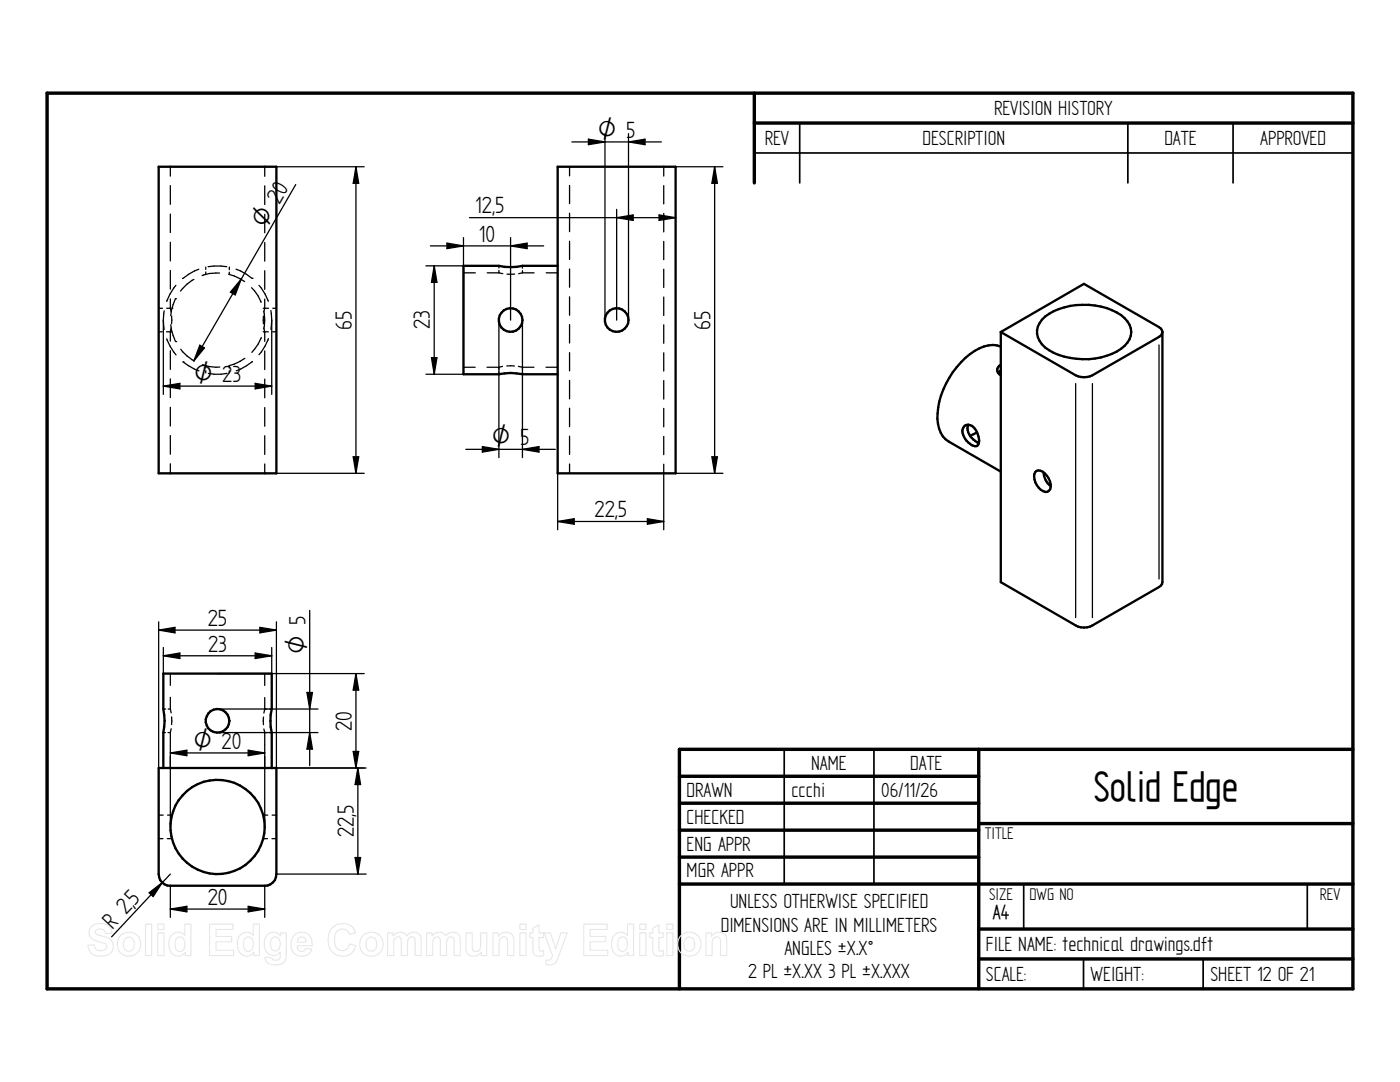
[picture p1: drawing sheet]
<svg xmlns="http://www.w3.org/2000/svg" width="279mm" height="216mm" viewBox="0 0 279 216" stroke-linecap="round" stroke-linejoin="round" font-family="sans-serif">
<g fill="none" stroke="#000" stroke-width=".68">
<path d="M9.4 18.6h260.6v178.7h-260.6zM150.5 18.6v17.9M150.5 24.6h119.5M135.6 154.9h59.7M195.3 149.5v47.8M270 149.5h-134.4v47.8M135.6 160.3h59.7M135.6 165.7h59.7M135.6 171h59.7M135.6 176.4h134.4M195.3 164.3h74.7M195.3 185.4h74.7"/>
<path d="M195.3 191.3h74.7"/>
</g>
<path d="M150.5 30.5h119.5M159.6 24.6v11.9M225.1 24.6v11.9M246.1 24.6v11.9M156.5 149.5v26.9M174.4 149.5v26.9M204.3 176.5v8.9M260.9 176.5v8.9M216.2 191.3v6M240.1 191.3v6" fill="none" stroke="#000" stroke-width=".34"/>
<g fill="none" stroke="#000" stroke-width=".47">
<path d="M31.7 33.3h23.5v61.1h-23.5zM111.3 33.3h23.5v61.1h-23.5zM111.3 53h-7a11 11 0 0 1-4.7 0h-7.1v21.7h7.1a11 11 0 0 1 4.7 0h7M199.7 66.3l16.6-9.7 15 8.7 .4 .3 .3 .7M199.7 66.3l15 8.6a3.9 3.9 0 0 0 3.3 0l13.3-7.7 .4-.3 .3-.6M199.7 66.3v49.9l15 8.6a3.5 3.5 0 0 0 3.3 0l13.3-7.7 .6-.6 .1-50.2M199.7 69.2a5.7 5.7 0 0 0-5.2 .8 16.9 16.9 0 0 0-7.4 13.6 5.3 5.3 0 0 0 2.2 4.5l10.4 6M199.7 73.9l-.5 .5M199.7 72.8a1.14 1.14 0 0 0-.7 1 1.14 1.14 0 0 0 .7 1.1M207.9 63.8a11.9 11.9 0 0 1 9.4-3 11.5 11.5 0 0 1 7.2 2.7 3.5 3.5 0 0 1 0 5.5 13.3 13.3 0 0 1-12.1 2.2 8 8 0 0 1-4.9-3.2 3.4 3.4 0 0 1 .4-4.2zM192.4 85.1a1.57 1.57 0 0 1 2.4 .8 3.1 3.1 0 0 1 .4 2.9 .9 .9 0 0 1-1.3 0 3.1 3.1 0 0 1-1.7-3.5zM193.2 84.8a3.2 3.2 0 0 0 2.1 3.6"/>
<path d="M195 86.3l-1.4 .7M206.6 94.2a1.01 1.01 0 0 1 1.5-.1 3.4 3.4 0 0 1 1.5 3.5 .93 .93 0 0 1-1.4 .4 3.1 3.1 0 0 1-1.6-3.8zM208.2 94.3a3.6 3.6 0 0 0 1.5 2.6M31.7 153.2h23.5v21.2a2.31 2.31 0 0 1-2.4 2.3h-18.8a2.31 2.31 0 0 1-2.3-2.3zM32.6 153.2v-7a11 11 0 0 0 0-4.7v-7.1h21.6v7.1a11 11 0 0 0 0 4.7v7"/>
<circle cx="101.9" cy="63.9" r="2.36"/>
<circle cx="123.1" cy="63.9" r="2.36"/>
<circle cx="43.4" cy="143.8" r="2.36"/>
<circle cx="43.4" cy="165" r="9.4"/>
</g>
<g fill="none" stroke="#000" stroke-width=".25">
<path d="M34 33.3v1.8M34 37v3.8M52.8 33.3v1.9M52.8 37.1v3.7M55.2 33.3h17.5M59 36.8l-10.9 18.9M71 33.3l.6 3.3h-1.1zM71 33.3v61.1M113.7 33.3v1.8M113.7 37v3.6M114.1 28.3h17.9M117.4 27.8l3.3 .5-3.3 .6z"/>
<path d="M120.7 26.7v37.2M125.4 26.7v37.2M125.4 28.3l3.3-.5v1.1zM132.5 33.3v1.8M132.5 37v3.7M134.8 33.3h9.5M142.6 33.3l.6 3.3h-1.1zM142.6 33.3v61.1M34 59.6v1.9l.2 .7M34 42.7v3.7M34 48.3v3.8M34 54v3.7"/>
<path d="M35 59.6h.1M35 59.6l-.8 2.4-.1 1M35.1 56.9a10.6 10.6 0 0 0-1.8 3.3M38.7 55.8a8.3 8.3 0 0 0-2.7 2.3M39.7 53.7l-2.1 1-1.2 .9M41.1 53.3v.5M41.1 54.3v.4M41.5 53.2l1.2-.1 2.6 .1M43.8 54.5a7.5 7.5 0 0 0-3.5 .5M45.6 54.7l1.2 .4 2 1.1M45.8 53.3v.5M45.8 54.3v.4"/>
<path d="M47.1 53.7l2.1 1 1.1 .8M48.1 55.7l-9.4 16.3M48.1 55.7l-1.2 3.1-.9-.5zM50.2 57.4a7.5 7.5 0 0 1 1.9 2.9M50.3 55.5h.1M51.7 56.9a10.2 10.2 0 0 1 1.9 3.2M52.8 59.7v1.8l-.1 .7M52.8 42.8v3.6M52.8 48.4v3.7M52.8 54v3.7M85 53h7.5M85.9 49.1h22.6"/>
<path d="M86.7 53l.5 3.3h-1.1zM86.7 53v21.7M89.2 48.5l3.3 .6-3.3 .5zM92.5 54.4h2.4M92.5 47.4v16.5M93.7 43.4h41.1M97.2 54.4h2.4M99.6 54.4l.7 .2M99.6 53v.5M99.6 54v.4M101.2 54.7h1.5M101.9 47.4v16.5"/>
<path d="M101.9 49.1l3.3-.6v1.1zM104.3 54.4l-.8 .2M104.3 54.4h2.3M104.3 53v.5M104.3 54v.4M109 54.4h2.3M113.7 42.5v3.7M113.7 48.1v3.7M113.7 53.7v3.6M113.7 59.2v3.7M123.1 41.8v22.1M123.1 43.4l3.3-.5v1.1z"/>
<path d="M131.5 42.9l3.3 .5-3.3 .6zM132.5 42.6v3.7M132.5 48.2v3.6M132.5 53.7v3.7M132.5 59.3v3.6M31.7 61.5h.7M31.7 66.2h.7M32.6 63.9l.2 1.8M32.6 63.9v14.8M32.6 77l3.3-.5v1.1zM32.6 77h21.6M32.8 62l-.2 1.9"/>
<path d="M33.2 66.2h.9M33.3 67.6a11 11 0 0 0 1.8 3.2M33.3 61.5h.8M34 70v3.7M34 75.6v3.7M34.1 64.8l.1 .9 .8 2.4M34.2 65.4l-.2 .8v1.9M34.2 66.2h.1M34.2 63.1v1.5M34.3 61.5h.1M35.1 68.2h.1M36.1 69.7a8.5 8.5 0 0 0 2.6 2.3"/>
<path d="M36.5 72.2h.1M36.5 72.2l2.3 1.5 .9 .3M39.9 68.9l.9 .5-2.1 2.6zM40.4 72.8a8.1 8.1 0 0 0 3.5 .4M41.1 73v.4M41.1 74v.4M41.6 74.5l1.1 .2 2.6-.2M45.8 73v.4M45.8 74v.4M48.9 71.5l-2.1 1.1-1.1 .4M50.4 72.1l-1.2 .9-2 1M50.9 76.5l3.3 .5-3.3 .6z"/>
<path d="M52.2 67.4a8.7 8.7 0 0 1-2 2.9M52.5 66.2h.1M52.5 61.5h.1M52.6 63.1v1.5M52.6 62.1a7.4 7.4 0 0 1 0 3.5M52.7 65.4l.1 .8v1.9M52.7 66.2h.9M52.7 61.5h.9M52.8 70v3.7M52.8 75.6v3.8M53.6 67.6a9.7 9.7 0 0 1-1.9 3.2M54.1 62l.1 1.9"/>
<path d="M54.2 63.9l-.1 1.8M54.2 63.9v14.8M54.4 66.2h.8M54.4 61.5h.8M85 74.7h7.5M86.1 71.4h1.1l-.5 3.3zM92.5 73.3h2.3M99.6 63.9v27.4M100.3 73.1l-.7 .2h-2.4M101.1 73h1.6M103.5 73.1l.8 .2h2.3M104.3 63.9v27.4"/>
<path d="M109 73.3h2.3M113.7 64.8v3.7M113.7 70.4v3.6M113.7 75.9v3.7M132.5 64.8v3.7M132.5 70.4v3.6M132.5 75.9v3.7M214.7 76.5v46.7M218 76.5v46.7M231.3 68.8v46.7M34 81.3v3.7M34 86.9v3.7"/>
<path d="M34 92.5v1.9M52.8 81.3v3.7M52.8 87v3.7M52.8 92.6v1.8M55.2 94.4h17.5M70.5 91.1h1.1l-.6 3.3zM93 89.7h17.8M96.3 89.1l3.3 .6-3.3 .5zM104.3 89.7l3.3-.6v1.1zM111.3 94.4v11.3M113.7 81.4v3.7M113.7 87v3.7"/>
<path d="M113.7 92.6v1.8M132.5 81.5v3.7M132.5 87.1v3.6M132.5 92.6v13.1M134.8 94.4h9.5M142.1 91.1h1.1l-.6 3.3zM111.3 104.1l3.3-.6v1.1zM111.3 104.1h21.2M129.2 103.5l3.3 .6-3.3 .5zM31.7 124.1v29.1M31.7 125.7l3.2-.5v1.1zM31.7 125.7h23.5"/>
<path d="M32.6 129.2v5.2M32.6 130.9l3.3-.6v1.1zM32.6 130.9h21.6M34 134.4v2.3M34 139.1v2.4M43.4 134.4h29.3M50.9 130.3l3.3 .6-3.3 .5zM51.9 125.2l3.3 .5-3.3 .6zM52.8 134.4v2.4M52.8 139.2v2.3l-.1 .8M54.2 129.2v5.2M55.2 124.1v29.1"/>
<path d="M61.3 138.2h1.1l-.6 3.3zM61.8 121.8v31M71 134.4v18.8M71 134.4l.6 3.3h-1.1zM32.6 141.5h.5M32.6 146.2h.4M33.5 146.2h.5M33.6 141.5h.4M34 146.2v2.3M34 148.6v16.4M34 141.5l.2 .7M34 150.2l3.3-.5v1.1z"/>
<path d="M34 150.2h18.8M34.2 145.4l-.2 .8M34.2 143v1.6M43.3 141.5h.1M43.4 141.5h20.1M43.4 146.2h20.1M43.4 153.2h29.7M45.8 143.8h.1M45.8 144v.1M49.5 149.7l3.3 .5-3.3 .6zM52.6 143.1v1.5M52.7 145.5l.1 .7v18.8"/>
<path d="M61.8 146.2l.6 3.3h-1.1zM70.5 149.9h1.1l-.6 3.3zM71.4 153.2l.6 3.3h-1.1zM71.4 153.2v21.2M29.8 178.1l2.6-2-1.8 2.8zM31.7 167.3h.8M31.7 162.6h.9M33.4 167.3h.9M33.4 162.6h.9M34 176.7v6.3M34 174.4l-11.7 12.5M52.5 167.3h.9"/>
<path d="M52.5 162.6h.9M52.8 176.7v6.3M54.3 167.3h.9M54.3 162.6h.9M55.2 174.4h17.9M70.9 171.1h1.1l-.6 3.3zM34 181.4l3.3-.6v1.1zM34 181.4h18.8M49.5 180.8l3.3 .6-3.3 .5z"/>
</g>
<g fill="#000">
<path d="M71 33.3l.6 3.3h-1.1zM117.4 27.8l3.3 .5-3.3 .6zM125.4 28.3l3.3-.5v1.1zM142.6 33.3l.6 3.3h-1.1zM48.1 55.7l-1.2 3.1-.9-.5zM86.7 53l.5 3.3h-1.1zM89.2 48.5l3.3 .6-3.3 .5zM101.9 49.1l3.3-.6v1.1zM123.1 43.4l3.3-.5v1.1zM131.5 42.9l3.3 .5-3.3 .6zM32.6 77l3.3-.5v1.1zM39.9 68.9l.9 .5-2.1 2.6z"/>
<path d="M50.9 76.5l3.3 .5-3.3 .6zM86.1 71.4h1.1l-.5 3.3zM70.5 91.1h1.1l-.6 3.3zM96.3 89.1l3.3 .6-3.3 .5zM104.3 89.7l3.3-.6v1.1zM142.1 91.1h1.1l-.6 3.3zM111.3 104.1l3.3-.6v1.1zM129.2 103.5l3.3 .6-3.3 .5zM31.7 125.7l3.2-.5v1.1zM32.6 130.9l3.3-.6v1.1zM50.9 130.3l3.3 .6-3.3 .5zM51.9 125.2l3.3 .5-3.3 .6z"/>
<path d="M61.3 138.2h1.1l-.6 3.3zM71 134.4l.6 3.3h-1.1zM34 150.2l3.3-.5v1.1zM49.5 149.7l3.3 .5-3.3 .6zM61.8 146.2l.6 3.3h-1.1zM70.5 149.9h1.1l-.6 3.3zM71.4 153.2l.6 3.3h-1.1zM29.8 178.1l2.6-2-1.8 2.8zM70.9 171.1h1.1l-.6 3.3zM34 181.4l3.3-.6v1.1zM49.5 180.8l3.3 .6-3.3 .5z"/>
</g>
<g fill="none" stroke="#e6e6e6" stroke-width=".21">
<path d="M18.2 184.9a2.8 2.8 0 0 1 3.8 .2l.4 1.1-1.3 .1a1.11 1.11 0 0 0-1-.9 1.11 1.11 0 0 0-1.1 .6l.2 .4 .4 .2a4.6 4.6 0 0 1 2.8 1.3 2.03 2.03 0 0 1-.2 2.2 2.03 2.03 0 0 1-2.1 .7 2.26 2.26 0 0 1-2.6-2.2l1.3-.1a1.34 1.34 0 0 0 1.1 1.2 1.34 1.34 0 0 0 1.4-.9 1.2 1.2 0 0 0-1.2-.8 2.31 2.31 0 0 1-2.3-2l.1-.6zM24.1 186.7a2.37 2.37 0 0 1 3.5 .2 2.37 2.37 0 0 1-.6 3.5 2.37 2.37 0 0 1-3.4-1 2.68 2.68 0 0 1 .5-2.7zM25 187.4a1.09 1.09 0 0 1 1.3-.2 1.09 1.09 0 0 1 .5 1.2 1.12 1.12 0 0 1-1.1 1.4 1.12 1.12 0 0 1-1.1-1.4zM29 184.4h1.3v6.3h-1.3zM31.5 184.4h1.2v1.1h-1.2zM31.5 186.1h1.2v4.6h-1.2zM34.2 186.6a1.71 1.71 0 0 1 2.7 0v-2.2h1.2v6.3h-1.1v-.7a1.8 1.8 0 0 1-2.1 .7 1.8 1.8 0 0 1-1.2-1.9l.1-1.3zM35.2 187.3a.94 .94 0 0 1 1.1-.3 .94 .94 0 0 1 .6 1.1 1.27 1.27 0 0 1-1.2 1.7 1.79 1.79 0 0 1-.5-2.5zM41.8 184.4h4.7v1.1h-3.4v1.4h3.1v1h-3.1v1.7h3.5v1.1h-4.8zM47.9 186.6a1.71 1.71 0 0 1 2.6 0v-2.2h1.3v6.3h-1.1v-.7a1.8 1.8 0 0 1-2.1 .7 1.8 1.8 0 0 1-1.2-1.9l.1-1.3zM48.9 187.3a.94 .94 0 0 1 1.1-.3 .94 .94 0 0 1 .5 1.1 1.27 1.27 0 0 1-1.2 1.7 1.79 1.79 0 0 1-.4-2.5zM53.3 186.6a1.7 1.7 0 0 1 2.7 .2v-.7h1.1v4.1a1.85 1.85 0 0 1-2.1 2.3 1.62 1.62 0 0 1-2.1-1.5l1.4 .1a.85 .85 0 0 0 1 .5 .85 .85 0 0 0 .6-1v-.6a1.76 1.76 0 0 1-2 .5 1.76 1.76 0 0 1-1.1-1.7v-1.3z"/>
<path d="M54.2 187.3a1.02 1.02 0 0 1 1.3-.2 1.02 1.02 0 0 1 .4 1.3 1 1 0 0 1-.5 1.2 1 1 0 0 1-1.3-.4l-.1-1.2zM58.7 186.7a2.1 2.1 0 0 1 2.3-.5 2.1 2.1 0 0 1 1.3 2v.5h-3a.88 .88 0 0 0 .6 1.1 .88 .88 0 0 0 1.1-.6l1.2 .2a2.18 2.18 0 0 1-2.7 1.3 2.18 2.18 0 0 1-1.4-2.7l.2-.7zM59.6 187.2a.88 .88 0 0 1 1-.2 .88 .88 0 0 1 .5 1h-1.8zM66.3 185.2a2.72 2.72 0 0 1 4.7 .9l-1.3 .3a1.5 1.5 0 0 0-1.7-1 1.5 1.5 0 0 0-1.2 1.6 2.15 2.15 0 0 0 1.2 2.7 1.46 1.46 0 0 0 1.8-1.4l1.2 .4a2.81 2.81 0 0 1-3.3 2 2.81 2.81 0 0 1-2.2-3.1 3.6 3.6 0 0 1 .8-2.4zM72.4 186.7a2.37 2.37 0 0 1 3.6 .2 2.37 2.37 0 0 1-.7 3.5 2.37 2.37 0 0 1-3.3-1 2.68 2.68 0 0 1 .4-2.7zM73.3 187.4a1.09 1.09 0 0 1 1.4-.2 1.09 1.09 0 0 1 .5 1.2 1.12 1.12 0 0 1-1.1 1.4 1.12 1.12 0 0 1-1.1-1.4zM77.3 186.1h1.1v.7a1.61 1.61 0 0 1 2.8-.1 1.57 1.57 0 0 1 1.8-.6 1.57 1.57 0 0 1 1.1 1.7v2.9h-1.3v-3a.74 .74 0 0 0-.8-.7 .74 .74 0 0 0-.6 .8l-.1 2.9h-1.2v-2.9a.74 .74 0 0 0-.7-.9 .74 .74 0 0 0-.8 .9v2.9h-1.3zM85.1 186.1h1.1v.7a1.61 1.61 0 0 1 2.8-.1 1.57 1.57 0 0 1 1.8-.6 1.57 1.57 0 0 1 1.1 1.7v2.9h-1.3v-3a.74 .74 0 0 0-.8-.7 .74 .74 0 0 0-.6 .8l-.1 2.9h-1.2v-2.9a.74 .74 0 0 0-.7-.9 .74 .74 0 0 0-.8 .9v2.9h-1.3zM93 186.1h1.2v2.6a.85 .85 0 0 0 1 1.1 1.07 1.07 0 0 0 .7-1.3v-2.4h1.3v4.6h-1.1v-.7a1.63 1.63 0 0 1-2 .8 1.63 1.63 0 0 1-1.1-1.8zM98.4 186.1h1.1v.7a1.63 1.63 0 0 1 1.9-.8 1.63 1.63 0 0 1 1.1 1.8v2.9h-1.2v-2.8a.84 .84 0 0 0-.9-.9 .84 .84 0 0 0-.8 1v2.7h-1.2zM103.8 184.4h1.2v1.1h-1.2zM103.8 186.1h1.2v4.6h-1.2z"/>
<path d="M106.3 185.3l1.3-.8v1.6h.9v1h-.9v2.1a.49 .49 0 0 0 .2 .6 .49 .49 0 0 0 .6-.1l.1 .9a1.42 1.42 0 0 1-2.1-.7l-.1-2.8h-.6v-1h.6zM108.6 186.1h1.3l1 3.2 1-3.2h1.3l-1.9 5.2a1.72 1.72 0 0 1-2.3 1.2l-.1-1a.98 .98 0 0 0 1.4-.8zM116.5 184.4h4.7v1.1h-3.4v1.4h3.1v1h-3.1v1.7h3.5v1.1h-4.8zM122.6 186.6a1.71 1.71 0 0 1 2.6 0v-2.2h1.2v6.3h-1.1v-.7a1.8 1.8 0 0 1-2 .7 1.8 1.8 0 0 1-1.2-1.9v-1.3zM123.6 187.3a.94 .94 0 0 1 1.1-.3 .94 .94 0 0 1 .5 1.1 1.27 1.27 0 0 1-1.2 1.7 1.79 1.79 0 0 1-.4-2.5zM127.7 184.4h1.2v1.1h-1.2zM127.7 186.1h1.2v4.6h-1.2zM130.3 185.3l1.2-.8v1.6h.9v1h-.9v2.1a.49 .49 0 0 0 .2 .6 .49 .49 0 0 0 .7-.1l.1 .9a1.42 1.42 0 0 1-2.2-.7v-2.8h-.6v-1h.6zM133.1 184.4h1.2v1.1h-1.2zM133.1 186.1h1.2v4.6h-1.2zM135.9 186.7a2.37 2.37 0 0 1 3.5 .2 2.37 2.37 0 0 1-.6 3.5 2.37 2.37 0 0 1-3.4-1 2.68 2.68 0 0 1 .5-2.7zM136.8 187.4a1.09 1.09 0 0 1 1.3-.2 1.09 1.09 0 0 1 .5 1.2 1.12 1.12 0 0 1-1 1.4 1.12 1.12 0 0 1-1.1-1.4z"/>
<path d="M140.9 186.1h1.1v.7a1.63 1.63 0 0 1 1.9-.8 1.63 1.63 0 0 1 1.1 1.8v2.9h-1.2v-2.8a.84 .84 0 0 0-.9-.9 .84 .84 0 0 0-.8 1v2.7h-1.2z"/>
</g>
<text font-size="9.5" x="218.3" y="159.9">Solid Edge</text>
<g font-size="5.3">
<text x="94.8" y="42.6">12,5</text>
<text x="95.5" y="48.3">10</text>
<text x="70.2" y="65.8" transform="rotate(-90 70.2 65.8)">65</text>
<text x="85.8" y="65.7" transform="rotate(-90 85.8 65.7)">23</text>
<text x="141.8" y="65.8" transform="rotate(-90 141.8 65.8)">65</text>
<text x="118.7" y="103.3">22,5</text>
<text x="41.4" y="124.9">25</text>
<text x="41.5" y="130">23</text>
<text x="70.2" y="145.8" transform="rotate(-90 70.2 145.8)">20</text>
<text x="70.6" y="167.1" transform="rotate(-90 70.6 167.1)">22,5</text>
<text x="22.5" y="185.5" transform="rotate(-47 22.5 185.5)">R 2,</text>
<text x="26.9" y="180.8" transform="rotate(-47 26.9 180.8)">5</text>
<text x="41.4" y="180.6">20</text>
</g>
<g font-size="5.1">
<text x="119.3" y="27.5">O 5</text>
<text x="52.9" y="45.8" transform="rotate(-60 52.9 45.8)">O 20</text>
<text x="38.7" y="76.2">O 23</text>
<text x="98.2" y="88.9">O 5</text>
<text x="61" y="130.4" transform="rotate(-90 61 130.4)">O 5</text>
<text x="38.6" y="149.4">O 20</text>
</g>
<g font-size="4.6">
<text x="198.4" y="22.9">REVISION HISTORY</text>
<text x="152.6" y="28.9">REV</text>
<text x="184.1" y="28.9">DESCRIPTION</text>
<text x="232.4" y="28.9">DATE</text>
<text x="251.5" y="28.9">APPROVED</text>
<text x="161.9" y="153.6">NAME</text>
<text x="181.7" y="153.6">DATE</text>
<text x="137" y="159">DRAWN</text>
<text x="157.9" y="159">ccchi</text>
<text x="175.9" y="159">06/11/26</text>
<text x="137" y="164.3">CHECKED</text>
<text x="137" y="169.7">ENG APPR</text>
<text x="137" y="175.1">MGR APPR</text>
<text x="143.8" y="185.9">DIMENSIONS ARE IN MILLIMETERS</text>
<text x="145.7" y="181.2">UNLESS OTHERWISE SPECIFIED</text>
<text x="198.2" y="183.4">A4</text>
<text x="156.5" y="190.6">ANGLES ±X.X°</text>
<text x="196.8" y="189.8">FILE NAME: technical drawings.dft</text>
<text x="149.3" y="195.2">2 PL ±X.XX 3 PL ±X.XXX</text>
<text x="196.8" y="195.7">SCALE:</text>
<text x="217.7" y="195.7">WEIGHT:</text>
<text x="241.6" y="195.7">SHEET 12 OF 21</text>
</g>
<g font-size="3.8">
<text x="196.5" y="167.4">TITLE</text>
<text x="197.4" y="179.5">SIZE</text>
<text x="205.5" y="179.5">DWG NO</text>
<text x="263.4" y="179.5">REV</text>
</g>
</svg>
